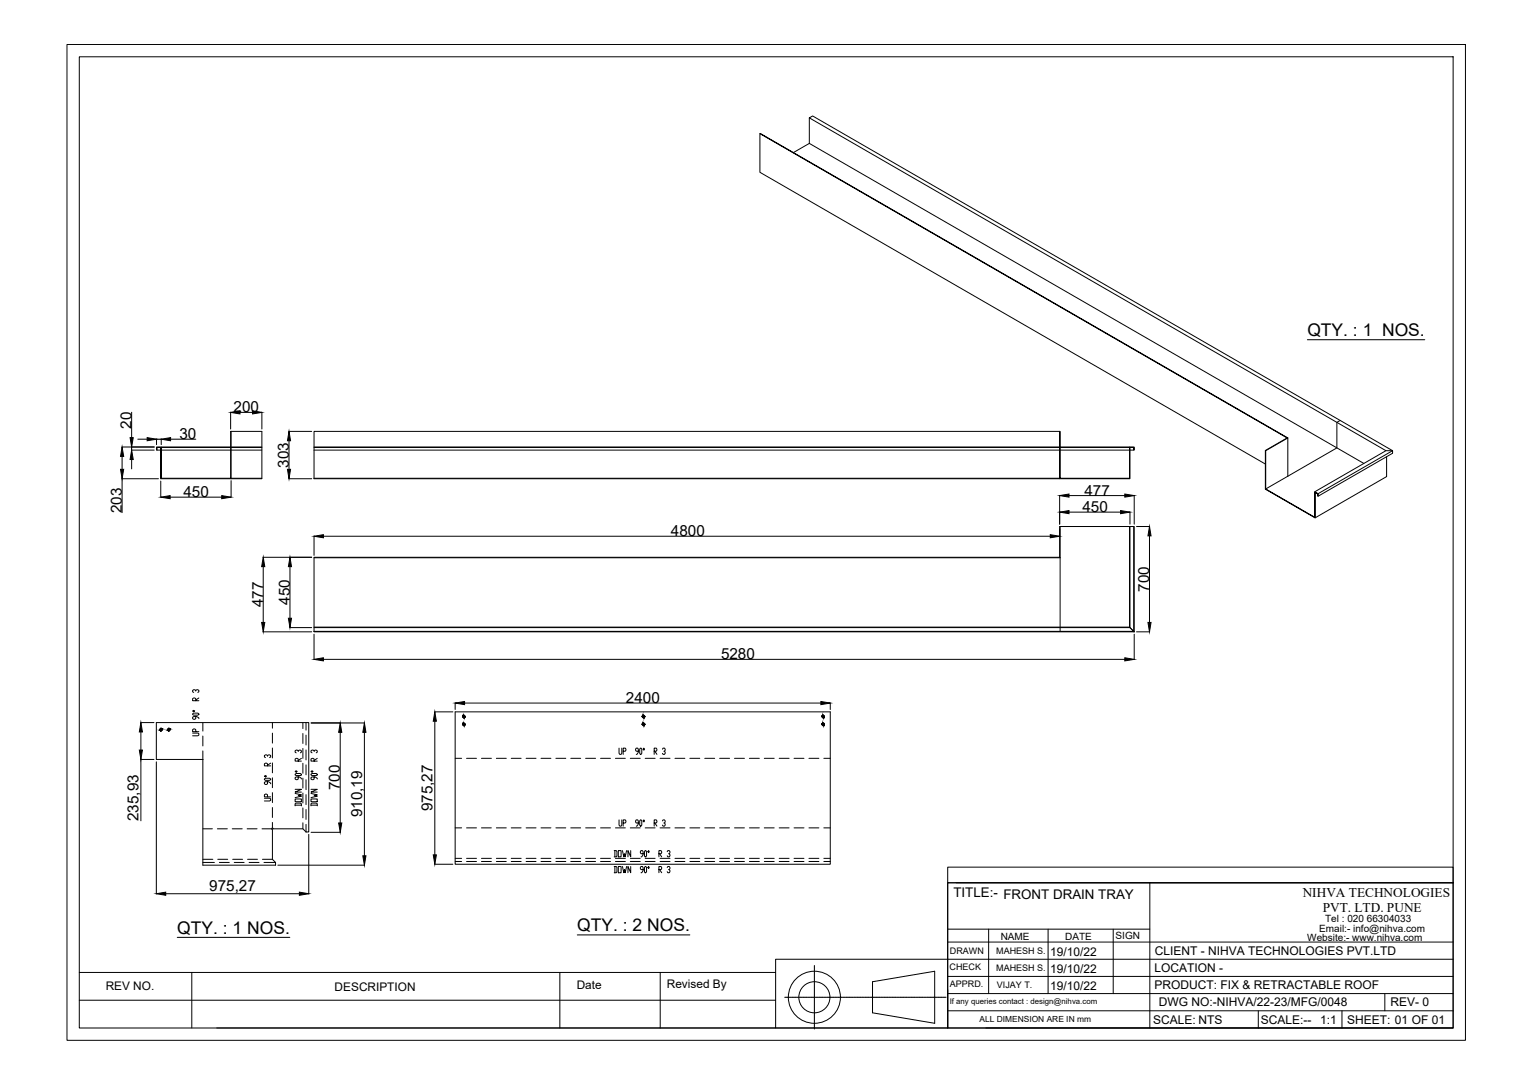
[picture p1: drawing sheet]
<svg xmlns="http://www.w3.org/2000/svg" width="594mm" height="420mm" viewBox="0 0 594 420" stroke-linecap="round" stroke-linejoin="round" font-family="sans-serif">
<!-- layer: 0 -->
<g fill="none" stroke="#000" stroke-width=".39">
<path d="M26 17.2h541.9v386h-541.9zM30.7 22h532.4v376.5h-532.4zM294.5 51.8v15l195.9 113.1M307.5 59.1l6.1-3.5 214.9 124M313.6 45.7v9.9M506.6 131.7h45.5M51 159.8v9.8M89.4 159.8v6.5M93 159.8h4.8M101.5 159.8v6.5M47.2 173.3h12.6M47.3 176.9v5"/>
<path d="M50.9 174.5h8.9M51 173.3v1.2M51 178.1v3.6M53.4 170.2h3.6M60.7 173.3h1.8v12.1h26.9l.2-18.2v18.4h-27.3v-12.2h-1.4l-.2 1.1zM60.7 170.1v2.2M60.7 170.2h1.8M60.9 174.5h40.6M62.3 173.4h39.2M62.5 173.3h39M62.5 170.1v2.2M66.1 170.2h9.8"/>
<path d="M89.6 167.2h11.9v18.4h-11.9M111.9 167.2h8.9M112 170.8v11.1M121.7 173.3h316M121.7 174.5h317.6M121.7 173.4h316.2M410.6 167.2l.2 18.2h26.9v-12.1h1.8v1.2l-.2-1.1h-1.4v12.2h-27.3zM410.6 167.2h-288.9v18.4h288.9M490.4 174.6l.1 14.9 19 11v-9.9l1.3 .8v.9l-.1-.9-1.1-.6v9.9l-19.2-11.1zM490.4 174.6l8.7-4.9v14.9M498.8 169.7l-204.3-117.9 204.6 117.9-8.6 5M519.4 163l-1.3 .7v9.9l-19 11"/>
<path d="M537.1 174.7l-223.5-129 1.3-.8 224.8 129.8h-2.6l-27.6 15.9M537.3 177v7.7l-27.7 16M61.4 185.6h-14.2l.1 13.1M62.3 186.5v6.3M65.9 192.7h20M89.4 185.4h12.1M89.6 186.3v6.5M111.9 185.6h8.9M121.7 185.4h289.1M410.6 192v11.2M414.3 192.1h21.6M414.3 198.5h20"/>
<path d="M437.9 198.4v4.8M439.5 192v11.2M499.1 184.6l-8.6 4.9M510.8 191.4l28.9-16.7v1l-28.9 16.6M101.9 216h18.9M102 219.6v21.7M112.4 219.6v20M121.7 216h288.9v-11.9h27.3v39.2h-316.2zM121.7 207.8v7.5M125.3 207.8h281.7M410.6 216l.2 28.7M410.8 204.1v12.1h-289.1"/>
<path d="M437.7 204.1v39h-316M437.9 204.1h1.4M439.3 204.1l.2 40.8-1.8-1.8M439.3 204.1v40.6l-1.4-1.4M440.4 204.1h5.1M445.5 207.7v33.6M101.9 244.9h18.9M112.3 243.3h8.5M121.7 244.7l317.8 .2zM121.7 243.3v1.4M121.7 245.8v9.8M125.3 255.6h310.6"/>
<path d="M439.5 245.8v9.8M440.4 244.9h5.1M74.6 276.7l.5-.3h1.6l.4 .5-.4 .3h-1.6zM74.6 275.6l.5-.3 .4 .3-.4 .3zM75.9 277.7v.8l-.4 .3-.9-.3v-.5l.5-.3h1.2l.8 .8M75.9 271.6v-.8l-.4-.3-.9 .3v.8h2.5M75.9 267.9l-.4-.6-.9 .3v.5l.5 .3M75.9 267.6l.4-.3 .8 .3v.5l-.4 .3M77.1 270.5l-1.2 .8M168.4 275.9h7.1M168.5 279.5v51.8M176.4 275.9h145.4v59.1h-145.4z"/>
<path d="M176.4 272.4v2.6M180 272.5h138.1M321.8 272.4v2.6M54.5 294.4h5.2M54.5 280.1h5.2M54.6 283.7v7M54.6 294.4v23.7M60.6 295.3v51.2M74.6 284.1h2.1l.4 .3v.5l-.4 .3h-2.1M75.9 283.6v-.8l-.4-.3-.9 .3v.8h2.5M78.6 291.1v44.2h28.2v-1l-1.2-1.2v-11.6a.3 .3 0 0 1-.3-.3 .3 .3 0 0 1 .3-.3 .3 .3 0 0 1 .3 .3h11.5l1.2 1.3M78.6 280.1v3.3"/>
<path d="M78.6 285.3v3.8M78.7 294.4h-18.1v-14.3h59.1v42.4h-1.1M103.7 296.9v-.8l-.4-.3-.8 .3v.8h2.4M103.7 293.1l-.4-.5-.8 .3v.5l.4 .3M103.7 292.9l.4-.3 .8 .3v.5l-.4 .3M104.9 295.8l-1.2 .8M105.6 280.1v2.1M105.6 284.2v3.8M105.6 289.9v3.9M105.6 295.7v3.9M114.4 299l.4-.3 .4 .3-.4 .3zM115.6 295v-.8l-.4-.3-.8 .3v.8h2.4"/>
<path d="M115.6 291.3l-.4-.6h-.4l-.4 .3v.5l.4 .3M115.6 291l.4-.3 .8 .3v.5l-.4 .3M116.8 293.9l-1.2 .8M117.4 280.1v2.3M117.4 284.3v3.9M117.4 290.1v3.8M117.4 295.9v3.8M118.6 280.1v2.9M118.6 284.9v3.9M118.6 290.7v3.8M118.6 296.5v3.8M120.5 299l.4-.3 .4 .3-.4 .3z"/>
<path d="M120.6 280.2h20.7M121.7 295v-.8l-.4-.3-.8 .3v.8h2.4M121.7 291.3l-.4-.6h-.4l-.4 .3v.5l.4 .3M121.7 291l.4-.3 .8 .3v.5l-.4 .3M122.9 293.9l-1.2 .8M131.8 283.9v35.1M141.2 283.9v47.8M176.4 293.9h2.5M180.8 293.9h3.9M186.6 293.9h3.8M192.3 293.9h3.9M198.1 293.9h3.9"/>
<path d="M203.9 293.9h3.8M209.7 293.9h3.8M215.4 293.9h3.9M221.2 293.9h3.8M227 293.9h3.8M232.7 293.9h3.9M238.5 293.9h3.8M239.9 290v2l.3 .4h.5l.3-.4v-2M241.5 291.2h.8l.3-.4-.3-.8h-.8v2.4M244.3 293.9h3.8M247.4 291.2h-.8l-.3-.4 .3-.8h.5l.3 .4v1.2l-.8 .8M248.2 290l.5 .4v1.6l-.3 .4-.5-.4v-1.6z"/>
<path d="M249.5 290l.3 .4-.3 .4-.3-.4zM250 293.9h3.9M253.5 291.2h.8l.3-.4-.3-.8h-.8v2.4M253.8 291.2l.8 1.2M255.8 293.9h3.8M256.7 290.4l.3-.4h.5l.3 .8-.6 .4M257.5 291.2l.3 .4-.3 .8h-.5l-.3-.4M261.6 293.9h3.8M267.3 293.9h3.9M273.1 293.9h3.9M278.9 293.9h3.8M284.6 293.9h3.9"/>
<path d="M290.4 293.9h3.9M296.2 293.9h3.8M301.9 293.9h3.9M307.7 293.9h3.9M313.5 293.9h3.8M319.3 293.9h2.5M102.5 309.4h2l.4 .3v.5l-.4 .3h-2M102.5 301.9l.4-.2h1.6l.4 .5-.4 .3h-1.6zM102.5 300.9l.4-.3 .4 .3-.4 .2zM103.7 308.9v-.8l-.4-.3-.8 .3v.8h2.4M103.7 303v.8l-.4 .3-.8-.3v-.5l.4-.3h1.2l.8 .8M105.6 301.5v3.8"/>
<path d="M105.6 307.2v3.9M105.6 313v3.9M105.6 318.8v2.2M114.4 312.3v-.8l.4-.2h1.6l.4 .2v.8M114.4 309.7h2.4v1h-2.4zM114.4 307.5l2.4 .6-1.2 .2 1.2 .3-2.4 .5M114.4 305.9h2.4l-2.4 1.1h2.4M114.4 300.1l.4-.3h1.6l.4 .5-.4 .3h-1.6zM114.4 312.1h2.4M115.6 301.1v.8l-.4 .3-.8-.3v-.5l.4-.3h1.2l.8 .8M117.4 301.6v3.9M117.4 307.4v3.8"/>
<path d="M117.4 313.2v3.8M117.4 318.9v2.3M118.6 302.2v3.9M118.6 308v3.8M118.6 313.8v3.8M118.6 319.5v3M120.5 312.3v-.8l.4-.2h1.6l.4 .2v.8M120.5 309.7h2.4v1h-2.4zM120.5 307.5l2.4 .6-1.2 .2 1.2 .3-2.4 .5M120.5 305.9h2.4l-2.4 1.1h2.4M120.5 300.1l.4-.3h1.6l.4 .5-.4 .3h-1.6zM120.5 312.1h2.4"/>
<path d="M121.7 301.1v.8l-.4 .3-.8-.3v-.5l.4-.3h1.2l.8 .8M239.9 317.8v2l.3 .4h.5l.3-.4v-2M241.5 319h.8l.3-.4-.3-.8h-.8v2.4M247.4 319h-.8l-.3-.4 .3-.8h.5l.3 .4v1.2l-.8 .8M248.2 317.8l.5 .4v1.6l-.3 .4-.5-.4v-1.6zM249.5 317.8l.3 .4-.3 .4-.3-.4zM253.5 319h.8l.3-.4-.3-.8h-.8v2.4M253.8 319l.8 1.2M256.7 318.2l.3-.4h.5l.3 .8-.6 .4M257.5 319l.3 .4-.3 .8h-.5l-.3-.4M78.6 321.2h3.7M78.6 333.1h3.9"/>
<path d="M78.6 334.3h4.5M84.2 321.2h3.9M84.4 333.1h3.8M85 334.3h3.8M90 321.2h3.9M90.2 333.1h3.8M90.8 334.3h3.8M95.8 321.2h3.8M95.9 333.1h3.9M96.5 334.3h3.9M101.5 321.2h3.8M101.7 333.1h3.9"/>
<path d="M102.3 334.3h4.5M107.7 335.3h33.6M119.7 323.4v23.1M120.6 322.6h11.3M168.4 335h7.1M176.4 320.9h2.5M176.4 332.7h2.5M176.4 333.9h2.5M180.8 320.9h3.9M180.8 332.7h3.9M180.8 333.9h3.9M186.6 320.9h3.8"/>
<path d="M186.6 332.7h3.8M186.6 333.9h3.8M192.3 320.9h3.9M192.3 332.7h3.9M192.3 333.9h3.9M198.1 320.9h3.9M198.1 332.7h3.9M198.1 333.9h3.9M203.9 320.9h3.8M203.9 332.7h3.8M203.9 333.9h3.8M209.7 320.9h3.8"/>
<path d="M209.7 332.7h3.8M209.7 333.9h3.8M215.4 320.9h3.9M215.4 332.7h3.9M215.4 333.9h3.9M221.2 320.9h3.8M221.2 332.7h3.8M221.2 333.9h3.8M227 320.9h3.8M227 332.7h3.8M227 333.9h3.8M232.7 320.9h3.9"/>
<path d="M232.7 332.7h3.9M232.7 333.9h3.9M238 329.7h.8l.3 .4v1.6l-.3 .4h-.8M238.3 329.7v2.4M238.5 320.9h3.8M238.5 332.7h3.8M239.6 329.7h1.1v2.4h-1.1zM241.2 329.7l.6 2.4 .2-1.2 .3 1.2 .5-2.4M244.3 320.9h3.8M244.3 332.7h3.8M244.4 329.7v2.4l-1.1-2.4v2.4M249.2 330.9h-.8l-.2-.4 .2-.8h.5l.3 .4v1.2l-.8 .8"/>
<path d="M250 329.7l.6 .4v1.6l-.3 .4-.5-.4v-1.6zM250 320.9h3.9M250 332.7h3.9M251.4 329.7l.2 .4-.2 .4-.3-.4zM255.4 330.9h.8l.2-.4-.2-.8h-.8v2.4M255.6 330.9l.8 1.2M255.8 320.9h3.8M255.8 332.7h3.8M258.6 330.1l.2-.4h.6l.2 .4v.4l-.5 .4M259.4 330.9l.2 .4-.2 .8h-.6l-.2-.4M261.6 320.9h3.8M261.6 332.7h3.8"/>
<path d="M261.6 333.9h3.8M267.3 320.9h3.9M267.3 332.7h3.9M267.3 333.9h3.9M273.1 320.9h3.9M273.1 332.7h3.9M273.1 333.9h3.9M278.9 320.9h3.8M278.9 332.7h3.8M278.9 333.9h3.8M284.6 320.9h3.9M284.6 332.7h3.9"/>
<path d="M284.6 333.9h3.9M290.4 320.9h3.9M290.4 332.7h3.9M290.4 333.9h3.9M296.2 320.9h3.8M296.2 332.7h3.8M296.2 333.9h3.8M301.9 320.9h3.9M301.9 332.7h3.9M301.9 333.9h3.9M307.7 320.9h3.9M307.7 332.7h3.9"/>
<path d="M307.7 333.9h3.9M313.5 320.9h3.8M313.5 332.7h3.8M313.5 333.9h3.8M319.3 320.9h2.5M319.3 332.7h2.5M319.3 333.9h2.5M367.3 336.1h195.8v6.1h-195.8zM64.2 346.4h51.8M367.3 342.2h195.8v56.2h-195.8zM367.3 342.2v56.2h-66.7M370.6 342.2h192.5"/>
<path d="M445.6 342.2v56.2M30.7 376.9h269.9M68.7 363.3h43.6M74.3 376.9v21.6M217 376.9v21.6M223.7 362.4h43.6M255.8 376.9v21.6M315.6 374.2v24.7M367.3 378.5h195.8M367.3 365.1h195.8M367.3 360.1h78.3M383.1 360.1v25"/>
<path d="M406.2 360.1v25M431.4 360.1v25M563.1 371.8h-262.5v26.6h-216.6M30.7 387.7h269.9M304.1 386.5h62.5M338.1 380.5l24.1-4v20.1l-24.1-4zM367.3 385.1h195.8M367.3 391.8h195.8M382 398.4h181.1M487.6 391.8v6.6M520.1 391.8v6.6M536.7 385.1v6.7"/>
<circle cx="179.7" cy="277.7" r=".48"/>
<circle cx="249.4" cy="277.7" r=".48"/>
<circle cx="319" cy="277.7" r=".48"/>
<circle cx="62.4" cy="282.8" r=".48"/>
<circle cx="65.4" cy="282.8" r=".48"/>
<circle cx="179.7" cy="280.7" r=".48"/>
<circle cx="249.4" cy="280.7" r=".48"/>
<circle cx="319" cy="280.7" r=".48"/>
<circle cx="315.6" cy="386.5" r="10.1"/>
<circle cx="315.6" cy="386.5" r="6"/>
</g>
<g fill="#000" stroke="#000" stroke-width=".39">
<path d="M89.4 159.8l3.6-.6v1.2zM97.8 159.2l3.7 .6-3.7 .6zM47.3 173.3l.6 3.6h-1.2zM51 174.5l.6 3.6h-1.2zM50.4 169.6h1.2l-.6 3.7zM57 169.6l3.7 .6-3.7 .6zM62.5 170.2l3.6-.6v1.2zM112 167.2l.6 3.6h-1.2zM46.7 181.9h1.2l-.6 3.7zM62.3 192.7l3.6-.6v1.2zM85.9 192.1l3.7 .6-3.7 .6zM111.4 181.9h1.2l-.6 3.7z"/>
<path d="M410.6 192.1l3.7-.6v1.2zM410.6 198.5l3.7-.6v1.2zM434.3 197.9l3.6 .6-3.6 .6zM435.9 191.5l3.6 .6-3.6 .6zM102 216l.6 3.6h-1.2zM112.4 216l.6 3.6h-1.2zM121.7 207.8l3.6-.6v1.2zM407 207.2l3.6 .6-3.6 .6zM445.5 204.1l.6 3.6h-1.2zM111.8 239.6h1.2l-.6 3.7zM101.4 241.3h1.2l-.6 3.6zM121.7 255.6l3.6-.6v1.2z"/>
<path d="M435.9 255l3.6 .6-3.6 .6zM444.9 241.3h1.2l-.6 3.6zM168.5 275.9l.6 3.6h-1.2zM176.4 272.5l3.6-.6v1.2zM318.1 271.9l3.7 .6-3.7 .6zM54.6 280.1l.6 3.6h-1.2zM54 290.7h1.2l-.6 3.7zM131.8 280.2l.7 3.7h-1.3zM141.2 280.2l.6 3.7h-1.2zM131.2 319h1.3l-.7 3.6zM140.6 331.7h1.2l-.6 3.6zM167.9 331.3h1.2l-.6 3.7z"/>
<path d="M60.6 346.4l3.6-.6v1.2zM116 345.8l3.7 .6-3.7 .6z"/>
<path d="M179.3 277.5v.2zM179.3 277.5v.2z"/>
<path d="M179.4 277.4l-.1 .3zM179.4 277.4l-.1 .3z"/>
<path d="M179.4 277.4v.3zM179.4 277.4v.3z"/>
<path d="M179.5 277.3l-.1 .4zM179.4 277.4v.3z"/>
<path d="M179.6 277.3l-.1 .4zM179.5 277.3v.4z"/>
<path d="M179.6 277.3v.4zM179.6 277.3v.4z"/>
<path d="M179.7 277.2l-.1 .5zM179.6 277.3v.4z"/>
<path d="M179.8 277.7l-.1 .5zM179.7 277.7v.5z"/>
<path d="M179.9 277.7l-.1 .5zM179.8 277.7v.5z"/>
<path d="M180 277.7l-.1 .5zM179.9 277.7v.5z"/>
<path d="M180 277.7v.5zM180 277.7v.5z"/>
<path d="M180.1 277.7l-.1 .4zM180 277.7v.4z"/>
<path d="M180.1 277.7v.3zM180.1 277.7v.3z"/>
<path d="M180.2 277.7l-.1 .3zM180.1 277.7v.3z"/>
<path d="M248.9 277.5v.2zM248.9 277.5v.2z"/>
<path d="M249 277.4l-.1 .3zM249 277.4l-.1 .3z"/>
<path d="M249.1 277.4l-.1 .3zM249.1 277.4l-.1 .3z"/>
<path d="M249.1 277.3v.4zM249.1 277.4v.3z"/>
<path d="M249.2 277.3l-.1 .4zM249.1 277.3v.4z"/>
<path d="M249.3 277.3l-.1 .4zM249.2 277.3v.4z"/>
<path d="M249.4 277.2l-.1 .5zM249.3 277.3v.4z"/>
<path d="M249.5 277.7l-.1 .5zM249.4 277.7v.5z"/>
<path d="M249.5 277.7v.5zM249.5 277.7v.5z"/>
<path d="M249.6 277.7l-.1 .5zM249.5 277.7v.5z"/>
<path d="M249.7 277.7l-.1 .5zM249.6 277.7v.5z"/>
<path d="M249.7 277.7v.4zM249.7 277.7v.4z"/>
<path d="M249.8 277.7l-.1 .3zM249.7 277.7v.3z"/>
<path d="M249.8 277.7v.3zM249.8 277.7v.3z"/>
<path d="M318.6 277.5v.2zM318.6 277.5v.2z"/>
<path d="M318.7 277.4l-.1 .3zM318.7 277.4l-.1 .3z"/>
<path d="M318.7 277.4v.3zM318.7 277.4v.3z"/>
<path d="M318.8 277.3l-.1 .4zM318.7 277.4v.3z"/>
<path d="M318.9 277.3l-.1 .4zM318.8 277.3v.4z"/>
<path d="M318.9 277.3v.4zM318.9 277.3v.4z"/>
<path d="M319 277.2l-.1 .5zM318.9 277.3v.4z"/>
<path d="M319.1 277.7l-.1 .5zM319 277.7v.5z"/>
<path d="M319.2 277.7l-.1 .5zM319.1 277.7v.5z"/>
<path d="M319.3 277.7l-.1 .5zM319.2 277.7v.5z"/>
<path d="M319.3 277.7v.5zM319.3 277.7v.5z"/>
<path d="M319.4 277.7l-.1 .4zM319.3 277.7v.4z"/>
<path d="M319.4 277.7v.3zM319.4 277.7v.3z"/>
<path d="M319.5 277.7l-.1 .3zM319.4 277.7v.3z"/>
<path d="M61.9 282.8l.5 .1zM61.9 282.8l.5 .1z"/>
<path d="M61.9 282.9l.5 .1zM61.9 282.9l.5 .1z"/>
<path d="M62 283h.4zM62 283h.4z"/>
<path d="M62 283l.4 .1zM62 283l.4 .1z"/>
<path d="M62 283.1l.4 .1zM62 283.1l.4 .1z"/>
<path d="M62.1 283.2h.3zM62.1 283.2h.3z"/>
<path d="M62.2 283.2l.2 .1zM62.2 283.2l.2 .1z"/>
<path d="M62.4 282.3l.2 .1zM62.4 282.3l.2 .1z"/>
<path d="M62.4 282.4h.3zM62.4 282.4h.3z"/>
<path d="M62.4 282.4l.4 .1zM62.4 282.4l.4 .1z"/>
<path d="M62.4 282.5l.4 .1zM62.4 282.5l.4 .1z"/>
<path d="M62.4 282.6h.5zM62.4 282.6h.5z"/>
<path d="M62.4 282.6l.5 .1zM62.4 282.6l.5 .1z"/>
<path d="M62.4 282.7l.5 .1zM62.4 282.7l.5 .1z"/>
<path d="M64.9 282.8l.5 .1zM64.9 282.8l.5 .1z"/>
<path d="M65 282.9l.4 .1zM65 282.9l.4 .1z"/>
<path d="M65 283h.4zM65 283h.4z"/>
<path d="M65 283l.4 .1zM65 283l.4 .1z"/>
<path d="M65.1 283.1l.3 .1zM65.1 283.1l.3 .1z"/>
<path d="M65.1 283.2h.3zM65.1 283.2h.3z"/>
<path d="M65.2 283.2l.2 .1zM65.2 283.2l.2 .1z"/>
<path d="M65.4 282.3l.3 .1zM65.4 282.3l.3 .1z"/>
<path d="M65.4 282.4h.3zM65.4 282.4h.3z"/>
<path d="M65.4 282.4l.4 .1zM65.4 282.4l.4 .1z"/>
<path d="M65.4 282.5l.5 .1zM65.4 282.5l.5 .1z"/>
<path d="M65.4 282.6h.5zM65.4 282.6h.5z"/>
<path d="M65.4 282.6l.5 .1zM65.4 282.6l.5 .1z"/>
<path d="M65.4 282.7l.5 .1zM65.4 282.7l.5 .1z"/>
<path d="M179.3 280.5v.3zM179.3 280.5v.3z"/>
<path d="M179.4 280.4l-.1 .4zM179.4 280.4l-.1 .4z"/>
<path d="M179.4 280.4v.4zM179.4 280.4v.4z"/>
<path d="M179.5 280.3l-.1 .5zM179.4 280.4v.4z"/>
<path d="M179.6 280.3l-.1 .5zM179.5 280.3v.5z"/>
<path d="M179.6 280.3v.5zM179.6 280.3v.5z"/>
<path d="M179.7 280.3l-.1 .5zM179.6 280.3v.5z"/>
<path d="M179.8 280.8l-.1 .4zM179.7 280.8v.4z"/>
<path d="M179.9 280.8l-.1 .4zM179.8 280.8v.4z"/>
<path d="M180 280.8l-.1 .4zM179.9 280.8v.4z"/>
<path d="M180 280.8v.4zM180 280.8v.4z"/>
<path d="M180.1 280.8l-.1 .3zM180 280.8v.3z"/>
<path d="M180.1 280.8v.3zM180.1 280.8v.3z"/>
<path d="M180.2 280.8l-.1 .2zM180.1 280.8v.2z"/>
<path d="M248.9 280.5v.3zM248.9 280.5v.3z"/>
<path d="M249 280.4l-.1 .4zM249 280.4l-.1 .4z"/>
<path d="M249.1 280.4l-.1 .4zM249.1 280.4l-.1 .4z"/>
<path d="M249.1 280.3v.5zM249.1 280.4v.4z"/>
<path d="M249.2 280.3l-.1 .5zM249.1 280.3v.5z"/>
<path d="M249.3 280.3l-.1 .5zM249.2 280.3v.5z"/>
<path d="M249.4 280.3l-.1 .5zM249.3 280.3v.5z"/>
<path d="M249.5 280.8l-.1 .4zM249.4 280.8v.4z"/>
<path d="M249.5 280.8v.4zM249.5 280.8v.4z"/>
<path d="M249.6 280.8l-.1 .4zM249.5 280.8v.4z"/>
<path d="M249.7 280.8l-.1 .4zM249.6 280.8v.4z"/>
<path d="M249.7 280.8v.3zM249.7 280.8v.3z"/>
<path d="M249.8 280.8l-.1 .3zM249.7 280.8v.3z"/>
<path d="M249.8 280.8v.2zM249.8 280.8v.2z"/>
<path d="M318.6 280.5v.3zM318.6 280.5v.3z"/>
<path d="M318.7 280.4l-.1 .4zM318.7 280.4l-.1 .4z"/>
<path d="M318.7 280.4v.4zM318.7 280.4v.4z"/>
<path d="M318.8 280.3l-.1 .5zM318.7 280.4v.4z"/>
<path d="M318.9 280.3l-.1 .5zM318.8 280.3v.5z"/>
<path d="M318.9 280.3v.5zM318.9 280.3v.5z"/>
<path d="M319 280.3l-.1 .5zM318.9 280.3v.5z"/>
<path d="M319.1 280.8l-.1 .4zM319 280.8v.4z"/>
<path d="M319.2 280.8l-.1 .4zM319.1 280.8v.4z"/>
<path d="M319.3 280.8l-.1 .4zM319.2 280.8v.4z"/>
<path d="M319.3 280.8v.4zM319.3 280.8v.4z"/>
<path d="M319.4 280.8l-.1 .3zM319.3 280.8v.3z"/>
<path d="M319.4 280.8v.3zM319.4 280.8v.3z"/>
<path d="M319.5 280.8l-.1 .2zM319.4 280.8v.2z"/>
</g>
<g font-size="6.8">
<text x="506.6" y="130.2">QTY. : 1 NOS.</text>
<text x="68.7" y="361.9">QTY. : 1 NOS.</text>
<text x="223.7" y="360.9">QTY. : 2 NOS.</text>
</g>
<g font-size="5.9">
<text x="90.5" y="159.7">200</text>
<text x="50.9" y="166.1" transform="rotate(-90 50.9 166.1)">20</text>
<text x="69.5" y="170.1">30</text>
<text x="111.9" y="181.3" transform="rotate(-90 111.9 181.3)">303</text>
<text x="71.1" y="192.6">450</text>
<text x="420.2" y="192.1">477</text>
<text x="47.2" y="198.8" transform="rotate(-90 47.2 198.8)">203</text>
<text x="419.4" y="198.4">450</text>
<text x="260" y="207.7">4800</text>
<text x="445.3" y="229.4" transform="rotate(-90 445.3 229.4)">700</text>
<text x="102" y="235.3" transform="rotate(-90 102 235.3)">477</text>
<text x="112.3" y="234.5" transform="rotate(-90 112.3 234.5)">450</text>
<text x="279.4" y="255.4">5280</text>
<text x="242.5" y="272.4">2400</text>
<text x="131.7" y="306.4" transform="rotate(-90 131.7 306.4)">700</text>
<text x="140.3" y="316.8" transform="rotate(-90 140.3 316.8)">910,19</text>
<text x="167.6" y="314.5" transform="rotate(-90 167.6 314.5)">975,27</text>
<text x="53.7" y="318.3" transform="rotate(-90 53.7 318.3)">235,93</text>
<text x="81.1" y="345.5">975,27</text>
</g>
<text font-size="5.3" x="236.7" y="339.4">DOWN 90° R 3</text>
<g font-size="5.2">
<text x="369.5" y="347.7">TITLE:- FRONT DRAIN TRAY</text>
<text x="504.8" y="347.6">NIHVA TECHNOLOGIES</text>
<text x="512.6" y="353.4">PVT. LTD. PUNE</text>
</g>
<g font-size="4.7">
<text x="407" y="370.6">19/10/22</text>
<text x="447.5" y="370.1">CLIENT - NIHVA TECHNOLOGIES PVT.LTD</text>
<text x="407" y="377.3">19/10/22</text>
<text x="447.4" y="376.7">LOCATION -</text>
<text x="407" y="383.9">19/10/22</text>
<text x="447.4" y="383.4">PRODUCT: FIX &amp; RETRACTABLE ROOF</text>
<text x="449" y="390.1">DWG NO:-NIHVA/22-23/MFG/0048</text>
<text x="538.8" y="390">REV- 0</text>
<text x="446.9" y="396.7">SCALE: NTS</text>
<text x="488.6" y="396.7">SCALE:--</text>
<text x="511.6" y="396.7">1:1</text>
<text x="522.1" y="396.7">SHEET: 01 OF 01</text>
</g>
<g font-size="4.6">
<text x="41" y="383.6">REV NO.</text>
<text x="129.7" y="384">DESCRIPTION</text>
<text x="223.5" y="383.4">Date</text>
<text x="258.4" y="382.9">Revised By</text>
</g>
<g font-size="3.9">
<text x="513.5" y="357.3">Tel : 020 66304033</text>
<text x="387.8" y="364.2">NAME</text>
<text x="412.8" y="364.3">DATE</text>
<text x="432.3" y="363.9">SIGN</text>
<text x="506.6" y="364.7">Website:- www.nihva.com</text>
<text x="511.2" y="361.1">Email:- info@nihva.com</text>
</g>
<g font-size="3.5">
<text x="368.1" y="369.9">DRAWN</text>
<text x="386.1" y="369.7">MAHESH S.</text>
<text x="368" y="375.8">CHECK</text>
<text x="386.1" y="376.4">MAHESH S.</text>
<text x="368.1" y="382.4">APPRD.</text>
<text x="386.3" y="383">VIJAY T.</text>
</g>
<text font-size="3.3" x="379.6" y="396.3">ALL DIMENSION ARE IN mm</text>
<text font-size="3" x="368" y="389.3">If any queries contact : design@nihva.com</text>
</svg>
